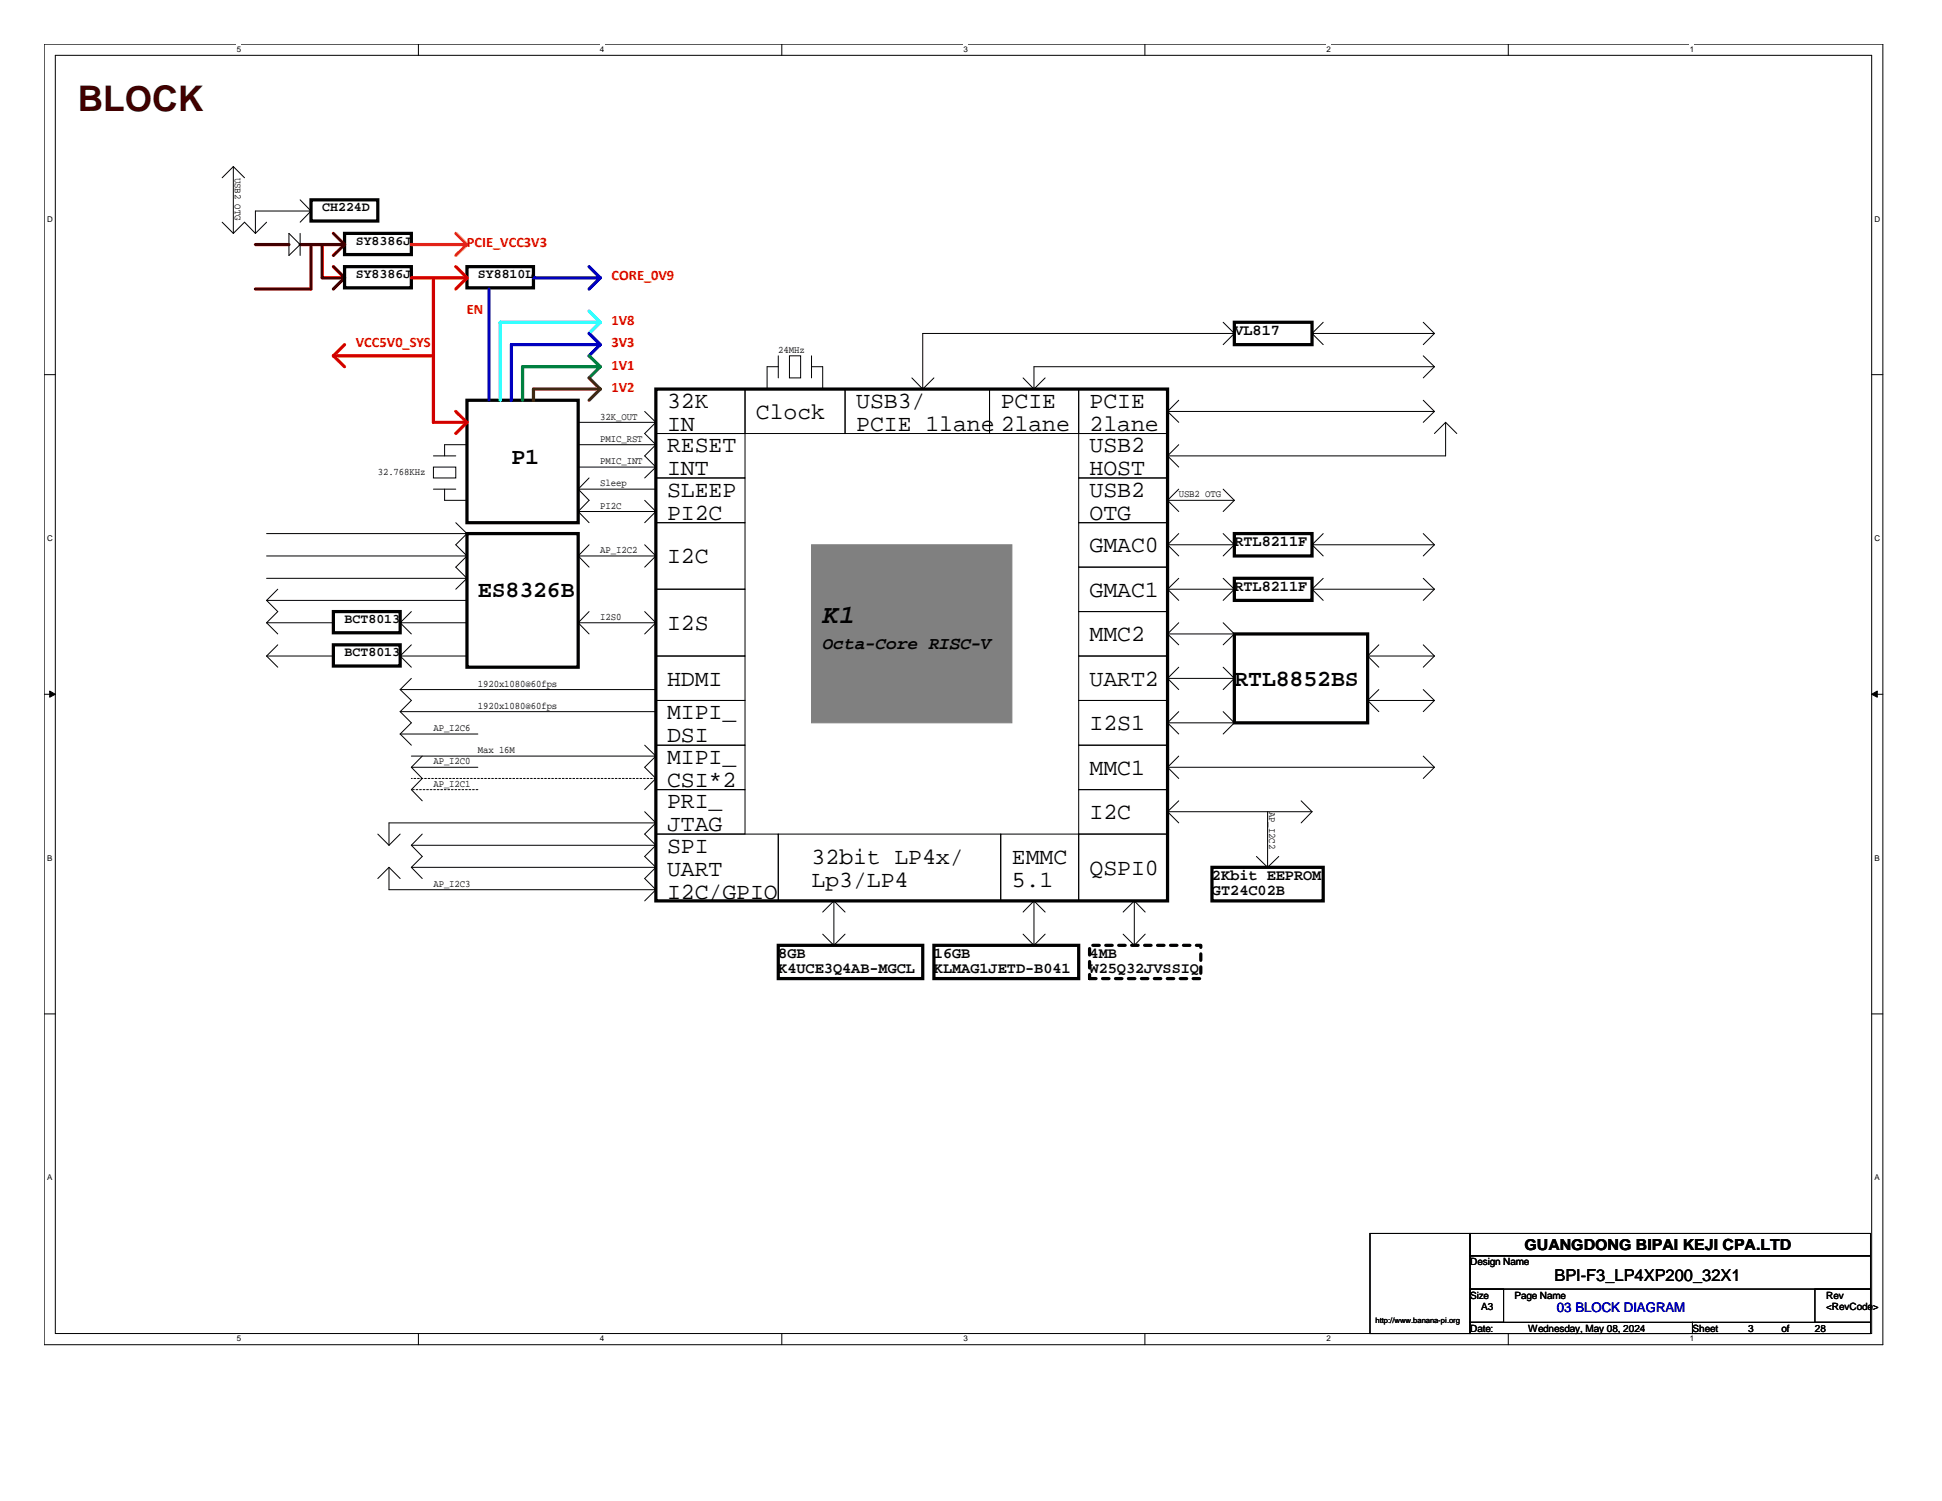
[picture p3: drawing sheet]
<svg xmlns="http://www.w3.org/2000/svg" width="279mm" height="216mm" viewBox="0 0 279 216" stroke-linecap="round" stroke-linejoin="round" font-family="sans-serif">
<path d="M6.3 6.3h264.6v187.1h-264.6zM8 8h261.3v183.8h-261.3z" fill="none" stroke="#000" stroke-width=".14"/>
<g fill="#fff">
<path d="M34.1 6.4h.6v1.3h-.6z"/>
<path d="M34.1 191.9h.6v1.3h-.6z"/>
</g>
<path d="M60.2 6.3v1.7M60.2 191.8v1.6" fill="none" stroke="#000" stroke-width=".14"/>
<g fill="#fff">
<path d="M86.3 6.4h.6v1.3h-.6z"/>
<path d="M86.3 191.9h.6v1.3h-.6z"/>
</g>
<path d="M112.5 6.3v1.7M112.5 191.8v1.6" fill="none" stroke="#000" stroke-width=".14"/>
<g fill="#fff">
<path d="M138.6 6.4h.6v1.3h-.6z"/>
<path d="M138.6 191.9h.6v1.3h-.6z"/>
</g>
<path d="M164.7 6.3v1.7M164.7 191.8v1.6" fill="none" stroke="#000" stroke-width=".14"/>
<g fill="#fff">
<path d="M190.8 6.4h.6v1.3h-.6z"/>
<path d="M190.8 191.9h.6v1.3h-.6z"/>
</g>
<path d="M217 6.3v1.7M217 191.8v1.6" fill="none" stroke="#000" stroke-width=".14"/>
<g fill="#fff">
<path d="M243.1 6.4h.6v1.3h-.6z"/>
<path d="M243.1 191.9h.6v1.3h-.6z"/>
<path d="M6.8 30.8h.7v1.3h-.7z"/>
<path d="M269.7 30.8h.8v1.3h-.8z"/>
<path d="M6.8 76.7h.7v1.4h-.7z"/>
<path d="M269.7 76.7h.8v1.4h-.8z"/>
</g>
<path d="M6.3 53.9h1.7M269.3 53.9h1.6" fill="none" stroke="#000" stroke-width=".14"/>
<g fill="#fff">
<path d="M6.8 122.7h.7v1.3h-.7z"/>
<path d="M269.7 122.7h.7v1.3h-.7z"/>
</g>
<path d="M6.3 99.9h1.7M269.3 99.9h1.6" fill="none" stroke="#000" stroke-width=".14"/>
<g fill="#000" stroke="#000" stroke-width=".14">
<path d="M7.2 99.4l.8 .5-.8 .4z" fill-rule="evenodd"/>
<path d="M269.3 99.9l.8-.5v.9z" fill-rule="evenodd"/>
</g>
<g fill="#fff">
<path d="M6.8 168.7h.7v1.3h-.7z"/>
<path d="M269.7 168.7h.7v1.3h-.7z"/>
</g>
<g fill="none" stroke="#000" stroke-width=".14">
<path d="M32 32l1.6 1.6M33.6 33.6l1.6-1.6 1.5 1.6M33.6 24l-1.6 1.6M33.6 24v9.6M33.6 24l1.6 1.6M38.4 32l-1.7 1.6M41.6 33.6l1.6 1.6-1.6 1.5zM43.2 28.7l1.5 1.7M43.2 33.6v3.1M44.7 30.4h-8v3.2M44.7 30.4l-1.5 1.6M92.8 59.2l1.6 1.5"/>
<path d="M94.4 56h12.8v6.4h-12.8zM107.2 56h14.4v6.4h-14.4zM112 52.7h-1.6v3.3M112 51.2v3.2M113.6 51.2h1.6v3.2h-1.6zM116.8 52.7h1.6v3.3M116.8 51.2v3.2M121.6 56h20.8v6.4h-20.8zM131.2 54.4l1.6 1.6M134.4 54.4l-1.6 1.6M142.4 56h12.8v6.4h-12.8zM147.2 54.4l1.6 1.6"/>
<path d="M150.4 54.4l-1.6 1.6M155.2 56h12.8v6.4h-12.8zM168 59.2l1.6 1.5M168 59.2h38.4M169.6 57.6l-1.6 1.6M176 46.4l1.6 1.6M177.6 48h-44.8v8M177.6 48l-1.6 1.6M188.8 48h17.6M188.8 48l1.6 1.6M190.4 46.4l-1.6 1.6M204.8 57.6l1.6 1.6"/>
<path d="M204.8 51.2l1.6 1.5M204.8 46.4l1.6 1.6M206.4 52.7h-57.6v3.3M206.4 52.7l-1.6 1.7M206.4 59.2l-1.6 1.5M206.4 48l-1.6 1.6M38.4 80h28.8M38.4 76.8h28.8M62.4 67.2h3.2v1.5h-3.2zM62.4 65.6h3.2M62.4 70.4h3.2M64 70.4v1.6h3.2"/>
<path d="M65.6 75.2l1.6 1.6M67.2 64h-3.2v1.6M67.2 80l-1.6 1.6 1.6 1.6M67.2 76.8l-1.6 1.6 1.6 1.6M83.2 64h11.2M83.2 70.4h11.2M83.2 70.4l1.6 1.6-1.6 1.6M83.2 67.2h11.2M83.2 60.7h11.2M83.2 73.6l1.6 1.6M83.2 73.6h11.2M83.2 80h11.2"/>
<path d="M83.2 80l1.6 1.6M84.8 68.7l-1.6 1.7M84.8 78.4l-1.6 1.6M92.8 72l1.6 1.6M92.8 78.4l1.6 1.6M94.4 62.4h12.8v6.3h-12.8zM94.4 68.7h12.8v6.5h-12.8zM94.4 75.2h12.8v9.6h-12.8zM94.4 67.2l-1.6 1.5M94.4 64l-1.6 1.6 1.6 1.6M94.4 60.7l-1.6 1.7 1.6 1.6M94.4 73.6l-1.6 1.6"/>
<path d="M94.4 80l-1.6 1.6M155.2 75.2h12.8v6.4h-12.8zM155.2 68.7h12.8v6.5h-12.8zM155.2 62.4h12.8v6.3h-12.8zM168 72h9.6M168 78.4l1.6 1.6M168 78.4h9.6M168 72l1.6 1.6M168 65.6l1.6 1.6M169.6 76.8l-1.6 1.6M169.6 70.4l-1.6 1.6M169.6 64l-1.6 1.6"/>
<path d="M176 76.8l1.6 1.6M176 70.4l1.6 1.6M177.6 72l-1.6 1.6M177.6 78.4l-1.6 1.6M188.8 78.4h17.6M188.8 78.4l1.6 1.6M190.4 76.8l-1.6 1.6M204.8 76.8l1.6 1.6M206.4 78.4l-1.6 1.6M208 60.7v4.9h-40M208 60.7l-1.6 1.7M208 60.7l1.6 1.7"/>
<path d="M38.4 89.6h9.6M38.4 94.4h9.6M38.4 94.4l1.6 1.6M38.4 86.4l1.6 1.6-1.6 1.6M38.4 89.6l1.6 1.6M38.4 86.4h28.8M38.4 83.2h28.8M40 92.8l-1.6 1.6M40 84.8l-1.6 1.6M57.6 89.6h9.6M57.6 89.6l1.6 1.6M57.6 94.4h9.6"/>
<path d="M57.6 94.4l1.6 1.6M57.6 99.2h36.8M57.6 99.2l1.6 1.6-1.6 1.6M59.2 88l-1.6 1.6M59.2 92.8l-1.6 1.6M59.2 97.6l-1.6 1.6M67.2 83.2l-1.6 1.6M83.2 89.6h11.2M83.2 89.6l1.6 1.6M84.8 88l-1.6 1.6M92.8 88l1.6 1.6M94.4 84.8h12.8v9.6h-12.8z"/>
<path d="M94.4 94.4h12.8v6.4h-12.8zM94.4 89.6l-1.6 1.6M155.2 94.4h12.8v6.4h-12.8zM155.2 88h12.8v6.4h-12.8zM155.2 81.6h12.8v6.4h-12.8zM168 97.6h9.6M168 97.6l1.6 1.6M168 91.2h9.6M168 91.2l1.6 1.6M168 84.8l1.6 1.6M168 84.8h9.6M169.6 96l-1.6 1.6"/>
<path d="M169.6 89.6l-1.6 1.6M169.6 83.2l-1.6 1.6M176 96l1.6 1.6M176 89.6l1.6 1.6M176 83.2l1.6 1.6M177.6 97.6l-1.6 1.6M177.6 91.2l-1.6 1.6M177.6 84.8l-1.6 1.6M188.8 84.8h17.6M188.8 84.8l1.6 1.6M190.4 83.2l-1.6 1.6M196.8 94.4h9.6"/>
<path d="M196.8 94.4l1.6 1.6M198.4 92.8l-1.6 1.6M198.4 99.2l-1.6 1.6M204.8 92.8l1.6 1.6M204.8 99.2l1.6 1.6M204.8 83.2l1.6 1.6M206.4 84.8l-1.6 1.6M206.4 94.4l-1.6 1.6M54.4 120l1.6 1.6M57.6 102.4h36.8M57.6 102.4l1.6 1.6-1.6 1.6M57.6 120l-1.6 1.6"/>
<path d="M57.6 105.6h11.1M57.6 105.6l1.6 1.6M59.2 110.4h9.5M59.2 110.4l1.5 1.6-1.5 1.6 1.5 1.6M59.2 108.8h35.2M60.7 120l-1.5 1.6M60.7 108.8l-1.5 1.6M92.8 107.2l1.6 1.6M92.8 116.8l1.6 1.6M94.4 100.8h12.8v6.4h-12.8zM94.4 107.2h12.8v6.4h-12.8zM94.4 113.6h12.8v6.4h-12.8z"/>
<path d="M94.4 120h17.6v9.6h-17.6zM94.4 118.4h-38.4v3.2M94.4 118.4l-1.6 1.6 1.6 1.6M94.4 108.8l-1.6 1.6 1.6 1.6-1.6 1.6M112 120h32v9.6h-32zM144 120h11.2v9.6h-11.2zM155.2 120h12.8v9.6h-12.8zM155.2 113.6h12.8v6.4h-12.8zM155.2 107.2h12.8v6.4h-12.8zM155.2 100.8h12.8v6.4h-12.8zM168 110.4h38.4M168 104h9.6"/>
<path d="M168 104l1.6 1.6M168 110.4l1.6 1.6M168 116.8l1.6 1.6M168 116.8h20.8M169.6 102.4l-1.6 1.6M169.6 108.8l-1.6 1.6M169.6 115.2l-1.6 1.6M176 102.4l1.6 1.6M177.6 104l-1.6 1.6M182.4 116.8v8M187.2 115.2l1.6 1.6M188.8 116.8l-1.6 1.6"/>
<path d="M196.8 100.8h9.6M196.8 100.8l1.6 1.6M204.8 108.8l1.6 1.6M206.4 100.8l-1.6 1.6M206.4 110.4l-1.6 1.6M56 124.8v3.2h38.4M56 124.8l-1.6 1.6M56 124.8l1.6 1.6M59.2 121.6h35.2M59.2 124.8h35.2M59.2 121.6l1.5 1.6-1.5 1.6M59.2 124.8l1.5 1.6"/>
<path d="M94.4 121.6l-1.6 1.6 1.6 1.6M94.4 124.8l-1.6 1.6 1.6 1.6M94.4 128l-1.6 1.6M118.4 134.4l1.6 1.6M120 129.6l-1.6 1.6M120 129.6v6.4M120 129.6l1.6 1.6M121.6 134.4l-1.6 1.6M147.2 134.4l1.6 1.6M148.8 129.6l-1.6 1.6M148.8 129.6v6.4M148.8 129.6l1.6 1.6"/>
<path d="M150.4 134.4l-1.6 1.6M161.6 134.4l1.6 1.6M163.2 129.6l-1.6 1.6M163.2 129.6v6.4M163.2 129.6l1.6 1.6M164.8 134.4l-1.6 1.6M180.8 123.2l1.6 1.6M184 123.2l-1.6 1.6M6.3 145.8h1.7M269.3 145.8h1.6M197.1 177.4h14.4v14.4h-14.4zM211.5 177.4h57.6v3.2h-57.6z"/>
<path d="M211.5 180.6h57.6v4.8h-57.6zM211.5 185.4h4.8v4.8h-4.8zM211.5 190.2h32v1.6h-32zM243.5 190.2h25.6v1.6h-25.6zM261.1 185.4h8v4.8h-8z"/>
</g>
<g fill="none" stroke="#000" stroke-width=".47">
<path d="M44.7 28.7h9.7v3.1h-9.7zM49.6 33.6h9.6v3h-9.6zM49.6 38.4h9.6v3h-9.6zM67.2 38.4h9.6v3h-9.6zM67.2 57.6h16v17.6h-16zM94.4 56h73.6v73.6h-73.6zM177.6 46.4h11.2v3.2h-11.2zM67.2 76.8h16v19.2h-16zM177.6 76.8h11.2v3.2h-11.2zM48 88h9.6v3h-9.6zM48 92.8h9.6v3h-9.6zM177.6 91.2h19.2v12.8h-19.2z"/>
<path d="M177.6 83.2h11.2v3.2h-11.2zM112 136h20.8v4.8h-20.8zM134.4 136h20.8v4.8h-20.8zM174.4 124.8h16v4.8h-16z"/>
</g>
<path d="M116.8 78.4h28.8v25.6h-28.8z" fill-rule="evenodd" fill="#808080" stroke="#808080" stroke-width=".14"/>
<path d="M36.7 35.2h4.9M43.2 35.2h6.4M44.7 35.2v6.4h-8M46.4 35.2v4.8h3.2M48 33.6l1.6 1.6M48 38.4l1.6 1.6M49.6 35.2l-1.6 1.5M49.6 40l-1.6 1.6" fill="none" stroke="#800000" stroke-width=".47"/>
<path d="M59.2 40h8M62.4 40v20.7h4.8M65.6 38.4l1.6 1.6M67.2 40l-1.6 1.6M48 51.2h14.4M48 51.2l1.6 1.5M49.6 49.6l-1.6 1.6M65.6 59.2l1.6 1.5M67.2 60.7l-1.6 1.7" fill="none" stroke="#f00" stroke-width=".47"/>
<path d="M59.2 35.2h8M65.6 33.6l1.6 1.6M67.2 35.2l-1.6 1.5" fill="none" stroke="#ff8000" stroke-width=".47"/>
<path d="M76.8 40h9.6M84.8 38.4l1.6 1.6M86.4 40l-1.6 1.6M70.4 41.6v16" fill="none" stroke="#0000a0" stroke-width=".47"/>
<path d="M84.8 44.7l1.6 1.7M86.4 46.4h-14.4v11.2M86.4 46.4l-1.6 1.6" fill="none" stroke="#0ff" stroke-width=".47"/>
<path d="M84.8 48l1.6 1.6M86.4 49.6h-12.8v8M86.4 49.6l-1.6 1.6" fill="none" stroke="#00f" stroke-width=".47"/>
<path d="M84.8 51.2l1.6 1.5M86.4 52.7h-11.2v4.9M86.4 52.7l-1.6 1.7" fill="none" stroke="#008040" stroke-width=".47"/>
<path d="M84.8 54.4l1.6 1.6M86.4 56h-9.6v1.6M86.4 56l-1.6 1.6" fill="none" stroke="#804000" stroke-width=".47"/>
<path d="M156.8 136h16v4.8h-16z" fill="none" stroke="#000" stroke-width=".47" stroke-dasharray=".9 .9"/>
<path d="M68.7 113.6h-9.5M94.4 112h-35.2" fill="none" stroke="#000" stroke-width=".14" stroke-dasharray=".3 .3"/>
<text font-size="5.1" fill="#400000" x="11.2" y="15.9">BLOCK</text>
<text font-size="3.8" x="118.4" y="89.6">K1</text>
<g font-size="3.3">
<text x="96" y="58.6">32K</text>
<text x="123.2" y="58.6">USB3/</text>
<text x="144" y="58.6">PCIE</text>
<text x="156.8" y="58.6">PCIE</text>
<text x="96" y="65">RESET</text>
<text x="96" y="62">IN</text>
<text x="108.8" y="60.2">Clock</text>
<text x="123.2" y="62">PCIE 1lane</text>
<text x="144" y="62">2lane</text>
<text x="156.8" y="65">USB2</text>
<text x="156.8" y="62">2lane</text>
<text x="73.6" y="66.7">P1</text>
<text x="96" y="68.4">INT</text>
<text x="96" y="71.4">SLEEP</text>
<text x="156.8" y="71.4">USB2</text>
<text x="156.8" y="68.4">HOST</text>
<text x="96" y="74.8">PI2C</text>
<text x="156.8" y="74.8">OTG</text>
<text x="96" y="81">I2C</text>
<text x="156.8" y="79.4">GMAC0</text>
<text x="68.7" y="85.9">ES8326B</text>
<text x="156.8" y="85.9">GMAC1</text>
<text x="96" y="90.6">I2S</text>
<text x="156.8" y="92.2">MMC2</text>
<text x="96" y="98.6">HDMI</text>
<text x="156.8" y="98.6">UART2</text>
<text x="177.6" y="98.7">RTL8852BS</text>
<text x="96" y="103.4">MIPI_</text>
<text x="96" y="106.8">DSI</text>
<text x="156.8" y="105">I2S1</text>
<text x="96" y="109.9">MIPI_</text>
<text x="96" y="113.2">CSI*2</text>
<text x="156.8" y="111.4">MMC1</text>
<text x="96" y="116.2">PRI_</text>
<text x="96" y="119.6">JTAG</text>
<text x="156.8" y="117.9">I2C</text>
<text x="96" y="122.6">SPI</text>
<text x="96" y="126">UART</text>
<text x="116.8" y="124.2">32bit LP4x/</text>
<text x="145.6" y="124.2">EMMC</text>
<text x="156.8" y="125.9">QSPI0</text>
<text x="96" y="129.3">I2C/GPIO</text>
<text x="116.8" y="127.6">Lp3/LP4</text>
<text x="145.6" y="127.6">5.1</text>
</g>
<text font-size="2.5" x="118.4" y="93.3">Octa-Core RISC-V</text>
<text font-size="2.4" x="223.6" y="184.3">BPI-F3_LP4XP200_32X1</text>
<g font-size="2.2">
<text x="177.6" y="48.2">VL817</text>
<text x="177.6" y="78.6">RTL8211F</text>
<text x="177.6" y="85">RTL8211F</text>
<text x="174.4" y="126.6">2Kbit EEPROM</text>
<text x="174.4" y="128.8">GT24C02B</text>
<text x="112" y="137.8">8GB</text>
<text x="134.4" y="137.8">16GB</text>
<text x="156.8" y="137.8">4MB</text>
<text x="112" y="140">K4UCE3Q4AB-MGCL</text>
<text x="134.4" y="140">KLMAG1JETD-B041</text>
<text x="156.8" y="140">W25Q32JVSSIQ</text>
<text x="219.3" y="179.8">GUANGDONG BIPAI KEJI CPA.LTD</text>
</g>
<g font-size="2.1" fill="#f00">
<text x="67.2" y="35.6">PCIE_VCC3V3</text>
<text x="88" y="40.3">CORE_0V9</text>
<text x="67.2" y="45.2">EN</text>
<text x="88" y="46.7">1V8</text>
<text x="51.2" y="50">VCC5V0_SYS</text>
<text x="88" y="50">3V3</text>
<text x="88" y="53.2">1V1</text>
<text x="88" y="56.3">1V2</text>
</g>
<g font-size="1.9">
<text x="46.4" y="30.4">CH224D</text>
<text x="51.2" y="35.2">SY8386J</text>
<text x="51.2" y="40">SY8386J</text>
<text x="68.7" y="40">SY8810L</text>
<text x="49.6" y="89.6">BCT8013</text>
<text x="49.6" y="94.4">BCT8013</text>
</g>
<text font-size="1.9" fill="#000080" x="224" y="188.7">03 BLOCK DIAGRAM</text>
<g font-size="1.4">
<text x="33.8" y="25.6" transform="rotate(90 33.8 25.6)">USB2 OTG</text>
<text x="112" y="50.8">24MHz</text>
<text x="86.4" y="63.5">PMIC_RST</text>
<text x="86.4" y="60.4">32K_OUT</text>
<text x="54.4" y="68.4">32.768KHz</text>
<text x="86.4" y="69.9">Sleep</text>
<text x="86.4" y="66.8">PMIC_INT</text>
<text x="169.6" y="71.5">USB2 OTG</text>
<text x="86.4" y="73.2">PI2C</text>
<text x="86.4" y="79.5">AP_I2C2</text>
<text x="86.4" y="89.2">I2S0</text>
<text x="68.7" y="101.9">1920x1080@60fps</text>
<text x="68.7" y="98.8">1920x1080@60fps</text>
<text x="62.4" y="105.2">AP_I2C6</text>
<text x="62.4" y="109.9">AP_I2C0</text>
<text x="62.4" y="113.2">AP_I2C1</text>
<text x="68.7" y="108.4">Max 16M</text>
<text x="182.6" y="116.8" transform="rotate(90 182.6 116.8)">AP_I2C2</text>
<text x="62.4" y="127.6">AP_I2C3</text>
<text x="211.5" y="182">Design Name</text>
<text x="211.5" y="186.8">Size</text>
<text x="211.5" y="191.6">Date:</text>
<text x="213.1" y="188.4">A3</text>
<text x="217.9" y="186.8">Page Name</text>
<text x="219.8" y="191.6">Wednesday, May 08, 2024</text>
<text x="243.5" y="191.6">Sheet</text>
<text x="251.5" y="191.6">3</text>
<text x="256.3" y="191.6">of</text>
<text x="261.1" y="191.6">28</text>
<text x="262.7" y="186.8">Rev</text>
<text x="262.7" y="188.4">&lt;RevCode&gt;</text>
</g>
<g font-size="1.1">
<text x="34.1" y="7.5">5</text>
<text x="86.3" y="7.5">4</text>
<text x="138.6" y="7.5">3</text>
<text x="190.8" y="7.5">2</text>
<text x="243.1" y="7.5">1</text>
<text x="6.8" y="31.9">D</text>
<text x="269.7" y="31.9">D</text>
<text x="6.8" y="77.8">C</text>
<text x="269.7" y="77.8">C</text>
<text x="6.8" y="123.8">B</text>
<text x="269.7" y="123.8">B</text>
<text x="6.8" y="169.8">A</text>
<text x="269.7" y="169.8">A</text>
<text x="197.9" y="190.3">http://www.banana-pi.org</text>
<text x="34.1" y="193">5</text>
<text x="86.3" y="193">4</text>
<text x="138.6" y="193">3</text>
<text x="190.8" y="193">2</text>
<text x="243.1" y="193">1</text>
</g>
</svg>
